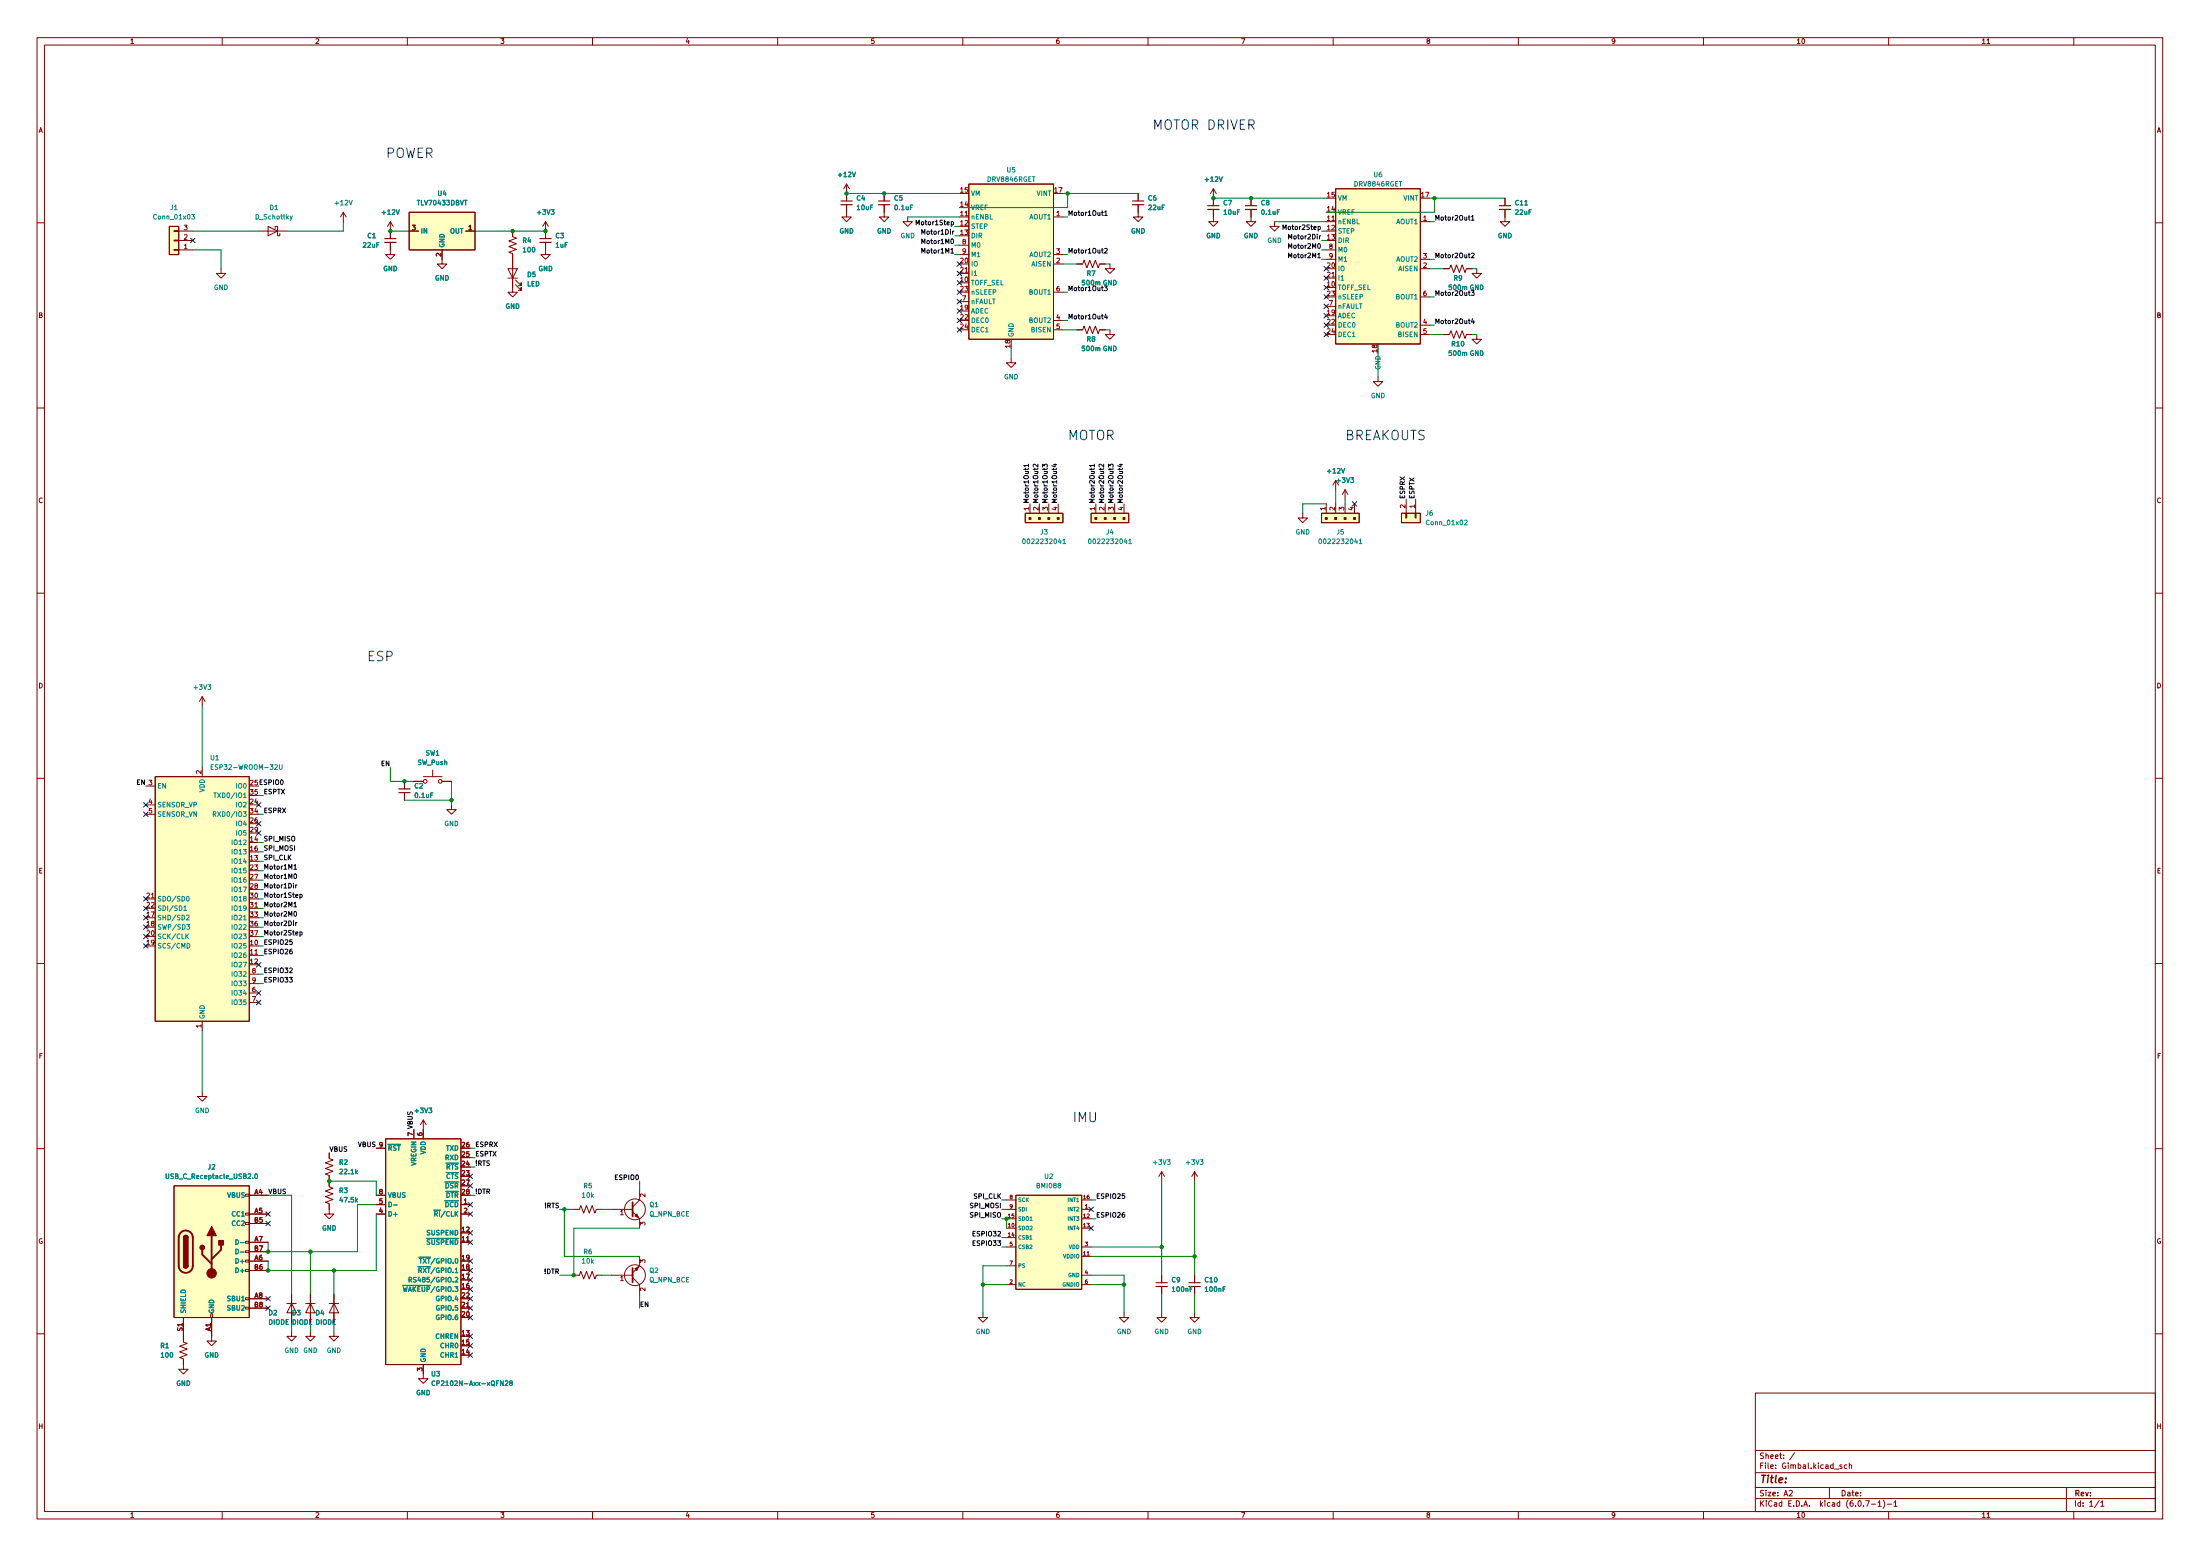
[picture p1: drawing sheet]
<svg xmlns="http://www.w3.org/2000/svg" width="594mm" height="420mm" viewBox="0 0 594 420" stroke-linecap="round" stroke-linejoin="round" font-family="sans-serif">
<g fill="none" stroke="#840000" stroke-width=".27">
<path d="M10 10.2h574v400h-574zM12 12.2h570v396h-570zM60 10.2v2M110 10.2v2M160 10.2v2M210 10.2v2M260 10.2v2M310 10.2v2M360 10.2v2M410 10.2v2M460 10.2v2M510 10.2v2"/>
<path d="M536.6 11.8h.7M560 10.2v2M92.7 57.3l-.8 1.3M92.7 57.3v2.6M92.7 57.3l.8 1.3M105.4 59.9v4.5M105.4 59.9l-.8 1.2M105.4 59.9l.8 1.2M110.5 57.3h17.8v10.2h-17.8zM147.3 59.9l-.7 1.2M147.3 59.9v4.5M147.3 59.9l.8 1.2"/>
<path d="M228.6 55.3v3.3h1.3l-1.3 1.3-1.3-1.3h1.3M228.6 49.7l-.8 1.3M228.6 49.7v4.6M228.6 49.7l.8 1.3M238.8 55.3v3.3h1.2l-1.2 1.3-1.3-1.3h1.3M238.8 52.2v2.1M245.1 58.6v1.3h1.3l-1.3 1.2-1.3-1.2h1.3M259.1 58.6h2.5M261.6 49.7h22.9v41.9h-22.9zM284.5 58.6h2.5M307.3 55.3v3.3h1.3l-1.3 1.3-1.2-1.3h1.2M307.3 52.2v2.1"/>
<path d="M327.7 56.6v3.3h1.2l-1.2 1.2-1.3-1.2h1.3M327.7 51l-.8 1.2M327.7 51v4.5M327.7 51l.7 1.2M337.8 56.6v3.3h1.3l-1.3 1.2-1.3-1.2h1.3M337.8 53.5v2M344.2 59.9v1.2h1.2l-1.2 1.3-1.3-1.3h1.3M358.1 59.9h2.6M360.7 51h22.8v41.9h-22.8zM383.5 59.9h2.6M406.4 56.6v3.3h1.3l-1.3 1.2-1.3-1.2h1.3M406.4 53.5v2"/>
<path d="M10 60.2h2M45.7 61.1h2.6v7.6h-2.6zM47 62.3h1.3v.2h-1.3zM47 64.8h1.3v.3h-1.3zM47 67.4h1.3v.2h-1.3zM48.3 62.4h3.8M48.3 67.5h3.8M48.3 64.9h3.8M59.7 72.6v1.2h1.3l-1.3 1.3-1.3-1.3h1.3M69.8 62.4h7.7M72.4 61.1l2.5 1.3-2.5 1.3zM74.3 61.8v-.7h.6v2.6h.7v-.7"/>
<path d="M105.4 65.4v3.3h1.3l-1.3 1.3-1.3-1.3h1.3M110.5 62.4h2.5M119.4 67.5v3.8h1.2l-1.2 1.3-1.3-1.3h1.3M125.7 62.4h2.6M137.2 72.6h2.5l-1.3 2.5zM137.2 75.1h2.5M138.4 62.4v1.5l1 .4-2 .8 2 .7-2 .8 2 .8-2 .7 1 .4v10.4h1.3l-1.3 1.3-1.2-1.3h1.2M139.2 76.9l1.5 1.5v-.8v.8h-.7M139.2 75.6l1.5 1.5v-.7v.7h-.7M147.3 65.4v3.3h1.3l-1.3 1.3-1.3-1.3h1.3M259.1 73.8h2.5M259.1 68.7h2.5"/>
<path d="M259.1 66.2h2.5M284.5 71.3h2.5M284.5 68.7h2.5M284.5 78.9h2.5M290.8 71.3h1.6l.3-1 .8 2 .8-2 .7 2 .8-2 .7 2 .4-1h1.5M299.7 71.3v1.3h1.3l-1.3 1.2-1.3-1.2h1.3M358.1 75.1h2.6M358.1 67.5h2.6M358.1 70h2.6M383.5 72.6h2.6M383.5 70h2.6M389.9 72.6h1.5l.4-1.1 .8 2.1 .7-2.1 .8 2.1 .7-2.1 .8 2.1 .4-1h1.5"/>
<path d="M398.8 72.6v1.2h1.2l-1.2 1.3-1.3-1.3h1.3M582 60.2h2M259.1 81.4h2.5M273 96.7v1.3h1.3l-1.3 1.2-1.2-1.2h1.2M284.5 89.1h2.5M284.5 86.5h2.5M290.8 89.1h1.6l.3-1 .8 2 .8-2 .7 2 .8-2 .7 2 .4-1h1.5M299.7 89.1v1.2h1.3l-1.3 1.3-1.3-1.3h1.3M358.1 82.7h2.6M383.5 90.3h2.6M383.5 87.8h2.6M383.5 80.2h2.6"/>
<path d="M389.9 90.3h1.5l.4-1 .8 2.1 .7-2.1 .8 2.1 .7-2.1 .8 2.1 .4-1.1h1.5M398.8 90.3v1.3h1.2l-1.2 1.3-1.3-1.3h1.3M10 110.2h2M372.1 101.8v1.2h1.3l-1.3 1.3-1.3-1.3h1.3M582 110.2h2M276.9 138.6h10.1v2.5h-10.1zM278.1 136.1v2.5M280.7 136.1v2.5M283.2 136.1v2.5M285.7 136.1v2.5M294.6 138.6h10.2v2.5h-10.2zM295.9 136.1v2.5"/>
<path d="M298.4 136.1v2.5M301 136.1v2.5M303.5 136.1v2.5M351.8 138.6v1.3h1.3l-1.3 1.2-1.3-1.2h1.3M356.9 138.6h10.1v2.5h-10.1zM358.1 136.1v2.5M359.9 131l.8-1.3v2.5M360.7 136.1v2.5M363.2 132.2l-.7 1.3M363.2 132.2v2.6M363.2 136.1v2.5M363.2 132.2l.8 1.3"/>
<path d="M365.8 136.1v2.5M378.5 138.6h5v2.5h-5zM379.6 138.6h.3v1.3h-.3zM379.7 134.8v3.8M382.1 138.6h.3v1.3h-.3zM382.3 134.8v3.8M10 160.2h2M582 160.2h2M54.6 188.1v2.6M54.6 188.1l-.8 1.3M54.6 188.1l.8 1.3M10 210.2h2"/>
<path d="M39.4 212.3h2.5M39.4 217.3h2.5M39.4 219.9h2.5M41.9 209.7h25.4v66.1h-25.4zM54.6 207.2v2.5M109.2 211v2M109.2 214v2.1M114.3 209.7h5.1M116.8 207.9v1.8M119.4 211h2.5M121.9 217.3v1.3h1.3l-1.3 1.3-1.3-1.3h1.3M582 210.2h2"/>
<path d="M39.4 242.7h2.5M67.3 258h2.5M67.3 245.3h2.5M10 260.2h2M54.6 275.8v2.5M67.3 268.1h2.5M67.3 270.7h2.5M67.3 263.1h2.5M67.3 265.6h2.5M582 260.2h2M54.6 294.8v1.3h1.3l-1.3 1.2-1.3-1.2h1.3M10 310.2h2"/>
<path d="M88.9 311.3v1.5l1 .4-2 .8 2 .7-2 .8 2 .8-2 .7 1 .4v3.1l1 .3-2 .8 2 .8-2 .7 2 .8-2 .8 1 .3v2.8h1.3l-1.3 1.3-1.3-1.3h1.3M101.6 310h2.5M104.1 307.5h20.4v61h-20.4zM111.8 305v2.5M114.3 302.4l-.8 1.3M114.3 302.4v5.1M114.3 302.4l.8 1.3M313.7 316.4l-.8 1.3M313.7 316.4v2.5M313.7 316.4l.8 1.3M322.6 316.4l-.8 1.3M322.6 316.4v2.5"/>
<path d="M322.6 316.4l.7 1.3M582 310.2h2M47 320.2h20.3v35.6h-20.3zM49.5 334.2l.2-.5 .5-.2 .4 .2 .2 .5M66.3 337.7h1v.5h-1zM66.3 335.2h1v.5h-1zM66.3 330.1h1v.5h-1zM66.3 327.6h1v.5h-1zM66.3 322.5h1v.5h-1zM67.3 322.7h5.1M67.3 327.8h5.1M67.3 335.4h5.1"/>
<path d="M67.3 330.4h5.1M67.3 338h5.1M101.6 322.7h2.5M101.6 327.8h2.5M101.6 325.3h2.5M124.5 327.8h2.5M124.5 335.4h2.5M124.5 325.3h2.5M154.9 326.6h1.6l.3-1.1 .8 2.1 .8-2.1 .7 2.1 .8-2.1 .8 2.1 .3-1h1.6M165.1 326.6h5.7M170.8 327.2l1.9 1.9v2.5M172.7 339.3v2.5l-1.9 1.9"/>
<path d="M172.7 321.5v2.5l-1.9 1.9M271.8 326.6h2.5M271.8 331.6h2.5M271.8 329.1h2.5M271.8 334.2h2.5M271.8 324h2.5M271.8 336.7h2.5M274.3 322.7h17.8v25.4h-17.8zM292.1 326.6h2.5M292.1 331.6h2.5M292.1 339.3h2.5M292.1 329.1h2.5"/>
<path d="M292.1 324h2.5M292.1 336.7h2.5M49.5 355.8v6.6l1 .4-2 .7 2 .8-2 .7 2 .8-2 .8 1 .3v2.8h1.3l-1.3 1.3-1.2-1.3h1.2M49.5 341.8l.2 .4 .5 .2 .4-.2 .2-.4M56.9 354.8h.5v1h-.5zM57.1 355.8v6.3h1.3l-1.3 1.3-1.2-1.3h1.2M66.3 353h1v.5h-1zM66.3 350.4h1v.5h-1zM66.3 342.8h1v.5h-1zM66.3 340.3h1v.5h-1zM67.3 340.5h5.1M67.3 350.7h5.1"/>
<path d="M67.3 343.1h5.1M67.3 353.2h5.1M77.5 352h2.5M78.7 352l1.3 2.5h-2.5zM78.7 359.6v1.2h1.3l-1.3 1.3-1.2-1.3h1.2M78.7 349.4v7.6M82.5 352h2.6M83.8 352l1.3 2.5h-2.6zM83.8 359.6v1.2h1.3l-1.3 1.3-1.3-1.3h1.3M83.8 349.4v7.6M88.9 352h2.5M90.2 359.6v1.2h1.2l-1.2 1.3-1.3-1.3h1.3"/>
<path d="M90.2 352l1.2 2.5h-2.5zM90.2 349.4v7.6M124.5 353.2h2.5M154.9 344.3h1.6l.3-1 .8 2.1 .8-2.1 .7 2.1 .8-2.1 .8 2.1 .3-1.1h1.6M165.1 344.3h5.7M170.8 345l1.9 1.9v2.5M265.4 354.5v1.3h1.3l-1.3 1.2-1.2-1.2h1.2M271.8 346.9h2.5M271.8 341.8h2.5M292.1 346.9h2.5M292.1 344.3h2.5M303.5 354.5v1.3h1.3l-1.3 1.2-1.2-1.2h1.2"/>
<path d="M313.7 354.5v1.3h1.3l-1.3 1.2-1.3-1.2h1.3M313.7 344.3v2.1M313.7 347.4v2M322.6 354.5v1.3h1.2l-1.2 1.2-1.3-1.2h1.3M322.6 344.3v2.1M322.6 347.4v2M10 360.2h2M114.3 368.5v3.8h1.3l-1.3 1.2-1.3-1.2h1.3M474 376.2h108v32h-108zM582 360.2h2M474 397.7h108M474 391.7h108"/>
<path d="M484.6 392.3l-1.3 1.9M497.4 395.6l-.4-.1-.2 .3 .1 .2 .5 .1v.4h-.6M498.7 395.6l-.4-.1-.3 .3 .2 .7h.5M499.4 395.7l.5-.1 .1 .9M499.4 395v1.5M60 408.2v2M110 408.2v2M160 408.2v2M210 408.2v2M260 408.2v2M310 408.2v2M360 408.2v2"/>
<path d="M410 408.2v2M460 408.2v2M474 404.7h108M474 401.7h108M483.2 402.6l.5-.2 .3 .5-.9 1h.9M494 401.7v3M503.8 405.2h1l-.6 1.5M505.4 406.2h1.1M507.2 405.7l.4-.5v1.5M507.2 406.7h.8M508.5 405a1.72 1.72 0 0 1 0 2.3M509.7 406.2h1.1"/>
<path d="M510 408.2v2M511.4 405.7l.5-.5v1.5M511.4 406.7h.9M536.6 409.7h.7M558 401.7v6.5M560 408.2v2M566.9 405.2l-1.3 1.9M567.3 405.7l.4-.5v1.5M567.3 406.7h.9"/>
<circle cx="114.8" cy="211" r=".51"/>
<circle cx="118.9" cy="211" r=".51"/>
<circle cx="171.4" cy="326.6" r="2.82"/>
<circle cx="171.4" cy="344.3" r="2.82"/>
</g>
<path d="M227.1 55.3h3M237.2 55.3h3.1M305.8 55.3h3.1M326.1 56.6h3.1M336.3 56.6h3M404.9 56.6h3M103.9 65.4h3M145.8 65.4h3M107.7 213h3M312.2 347.4h3M321.1 347.4h3" fill="none" stroke="#840000" stroke-width=".33"/>
<path d="M227.1 54.3h3M237.2 54.3h3.1M305.8 54.3h3.1M326.1 55.5h3.1M336.3 55.5h3M404.9 55.5h3M103.9 64.4h3M145.8 64.4h3M107.7 214h3M312.2 346.4h3M321.1 346.4h3" fill="none" stroke="#840000" stroke-width=".3"/>
<g fill="#ffffc2" stroke="#ffffc2" stroke-width=".27">
<path d="M41.9 209.7h25.4v66.1h-25.4z"/>
<path d="M47 320.2h20.3v35.6h-20.3z"/>
<path d="M274.3 322.7h17.8v25.4h-17.8z"/>
<path d="M110.5 57.3h17.8v10.2h-17.8z"/>
<path d="M294.6 138.6h10.2v2.5h-10.2z"/>
<path d="M276.9 138.6h10.1v2.5h-10.1z"/>
<path d="M45.7 61.1h2.6v7.6h-2.6z"/>
<path d="M360.7 51h22.8v41.9h-22.8z"/>
<path d="M261.6 49.7h22.9v41.9h-22.9z"/>
<path d="M356.9 138.6h10.1v2.5h-10.1z"/>
<path d="M104.1 307.5h20.4v61h-20.4z"/>
<path d="M378.5 138.6h5v2.5h-5z"/>
</g>
<g fill="none" stroke="#008484" stroke-width=".27">
<path d="M51.7 57.9h.8l-.4 .5 .4 .1v.5h-.8M78.9 58.3l-.6 1.3M276.3 145.6l.1-.1a.62 .62 0 0 1 .5 .7 .62 .62 0 0 1-.6 .5l-.2-.4zM287 145.9l.4-.4v1.3M287 146.8h.7M294 145.6l.2-.1a.62 .62 0 0 1 .5 .7 .62 .62 0 0 1-.6 .5l-.2-.4zM304.8 145.9l.4-.4v1.3M304.8 146.8h.7M356.3 145.6l.1-.1a.62 .62 0 0 1 .5 .7 .62 .62 0 0 1-.6 .5l-.2-.4zM367 145.9l.4-.4v1.3M367 146.8h.8M395.5 140.6l.5-.2 .2 .4-.8 .9h.8"/>
<path d="M57 207.1h.4M57.6 219.8h.6l.1-.5-.7-.1v1.3M57.6 206.5h-.6v1.3h.6M57.7 214.1h.7M57.9 219.8l.4 .7M58.1 214.1v1.3M75.5 206.5v1l.2 .3 .5-.3v-1M49.6 244.9l.4-.3v1.3M49.6 245.9h.8M50.4 247.2l.4-.1 .3 .4-.8 .9h.8M50.4 252.7l.5 .8M50.4 249.7h.8l-.4 .4 .3 .2v.5h-.7"/>
<path d="M50.5 242.2l.2-.2a.62 .62 0 0 1 .4 .7 .62 .62 0 0 1-.6 .6l-.1-.5zM50.5 254.7a.64 .64 0 0 1 .8 .7 .64 .64 0 0 1-.8 .6zM50.9 252.2l-.7 .7M44.8 317v1l.3 .2 .5-.2v-1M68.9 317.1l.2-.1a.62 .62 0 0 1 .4 .6 .62 .62 0 0 1-.5 .6l-.2-.4zM63.7 334.8a.64 .64 0 0 1 .7 .6 .64 .64 0 0 1-.7 .6zM63.7 337.3a.64 .64 0 0 1 .7 .6 .64 .64 0 0 1-.7 .7zM106.3 325.4h1M110.5 345.6l.6-.1v-.5l-.6-.1v1.3M110.8 345.6l.4 .6M112.4 345h-.7a.53 .53 0 0 0 .6 .7v.4h-.6M117.4 373a.56 .56 0 0 0-.8 .5 .56 .56 0 0 0 .8 .5"/>
<path d="M136.4 373l.5-.1 .2 .3-.7 .9h.7M137.9 373.4l-.2-.4 .5-.1 .1 .4-.7 .3 .3 .5 .5-.2-.3-.5"/>
</g>
<path d="M48.8 332.8a1.91 1.91 0 0 1 2.1-.4 1.91 1.91 0 0 1 1.2 1.8v7.6a1.91 1.91 0 0 1-1.9 1.9 1.91 1.91 0 0 1-1.9-1.9v-7.8zM54.6 337.5v1.3l2.5 2.5M57.1 333.7v10.1M59.7 336.2v1.3l-2.6 2.5M170.8 324.7v3.8M170.8 342.4v3.8" fill="none" stroke="#840000" stroke-width=".51"/>
<g fill="#840000" stroke="#840000" stroke-width=".27">
<path d="M49.5 341.8h1.3l-.2 .4-.4 .2-.5-.2z"/>
<path d="M49.5 334.2h1.3v7.6h-1.3z"/>
<path d="M49.7 333.7l.7-.1 .4 .6h-1.3z"/>
<path d="M57.1 331.1l1.3 2.6h-2.5z"/>
<path d="M59.1 334.9h1.2v1.3h-1.2z"/>
<path d="M295.7 139.7h.5v.6h-.5z"/>
<path d="M298.2 139.7h.5v.6h-.5z"/>
<path d="M300.7 139.7h.5v.6h-.5z"/>
<path d="M303.3 139.7h.5v.6h-.5z"/>
<path d="M277.9 139.7h.5v.6h-.5z"/>
<path d="M280.4 139.7h.5v.6h-.5z"/>
<path d="M283 139.7h.5v.6h-.5z"/>
<path d="M285.5 139.7h.5v.6h-.5z"/>
<path d="M171.4 328.3l.6-.5 .5 1z"/>
<path d="M171.4 342.6l1.1-.5-.5 1z"/>
<path d="M357.9 139.7h.5v.6h-.5z"/>
<path d="M360.4 139.7h.5v.6h-.5z"/>
<path d="M363 139.7h.5v.6h-.5z"/>
<path d="M365.5 139.7h.5v.6h-.5z"/>
<circle cx="54.6" cy="336.8" r=".63"/>
<circle cx="57.1" cy="343.8" r="1.27"/>
</g>
<g fill="none" stroke="#000" stroke-width=".27">
<path d="M297.4 57.3h.5M297.6 56.9v1.1l.3 .2M298.3 57.3l.3-.4v1.3M298.3 58.2h.7M396.5 58.6h.5M396.7 58.2v1.1l.3 .2M397.3 58.5l.4-.3v1.3M397.3 59.5h.8M247.4 60.7v-1.2l.4 .9 .4-.9v1.2M248.9 68.3v-1.2l.4 .9 .5-.9v1.2M248.9 63.3v-1.3l.4 .9 .5-.9v1.3M248.9 65.8v-1.3l.4 .9 .5-.9v1.3"/>
<path d="M298.2 77.2h.8l-.4 .5 .4 .1v.6h-.8M298.3 67.2l.5-.1 .2 .3-.8 .9h.8M346.5 62v-1.3l.4 .9 .4-.9v1.3M348 67.1v-1.3l.4 .9 .4-.9v1.3M348 64.5v-1.2l.4 .9 .4-.9v1.2M348 69.6v-1.3l.4 .9 .4-.9v1.3M397.3 78.5h.8l-.5 .5 .4 .1v.5h-.7M397.3 68.5l.5-.2 .3 .4-.8 .9h.8M298.6 84.8l-.3 .9h.8M298.9 85.3v.8M397.6 86.1l-.3 .9h.8M397.9 86.5v.9"/>
<path d="M276.9 126.4v.5M277.7 126.4l-.2 .3h-1M277.7 125.7h-1.2l.3 .4M277.7 125.3v.8M280.3 125.3v.8l-.9-.8-.4 .3 .1 .5M281.5 126.1v-.8l.5 .5 .1-.4h.6v.7M284.5 125.5h.8M284.9 125.3v.8l-.9-.3M294.7 126.4v.5M295.5 126.4l-.2 .3h-1.1M295.5 125.7h-1.3l.4 .4M295.5 125.3v.8"/>
<path d="M298 125.3v.8l-.9-.8-.3 .3 .1 .5M299.3 126.1v-.8l.5 .5 .1-.4h.6v.7M302.3 125.5h.8M302.7 125.3v.8l-.9-.3M79.4 233.8l.3-.4v1.3M79.4 234.7h.7M79.5 236.1l.2-.1a.62 .62 0 0 1 .4 .6 .62 .62 0 0 1-.6 .6l-.1-.4zM79.8 238.9v.9M80.2 238.9l-.4 .3M79.4 244l.3-.4v1.3M79.4 244.9h.7M79.5 246.3l.2-.2a.62 .62 0 0 1 .4 .7 .62 .62 0 0 1-.6 .5l-.1-.4z"/>
<path d="M79.8 249.1v.8M80.2 249.1l-.4 .2M81 252.4h.5v-.7h-.5v1.2M81 241.5h.4l.2 .2-.1 .6h-.5M81 241.5v1.3"/>
</g>
<g fill="none" stroke="#008400" stroke-width=".27">
<path d="M92.7 59.9v2.5h-15.2M228.6 52.2h30.5M245.1 58.6h14M287 52.2h20.3M287 58.6h1.3M288.3 52.2v3.8h-29.2M327.7 53.5h30.4M344.2 59.9h13.9M386.1 53.5h20.3M386.1 59.9h1.2M387.3 53.5v3.8h-29.2M52.1 62.4h17.7"/>
<path d="M52.1 67.5h7.6v5.1M105.4 62.4h5.1M128.3 62.4h19M257.8 61.1h1.3M257.8 68.7h1.3M257.8 66.2h1.3M257.8 63.7h1.3M287 68.7h1.3M287 71.3h3.8M287 78.9h1.3M298.4 71.3h1.3M356.9 62.4h1.2"/>
<path d="M356.9 64.9h1.2M356.9 67.5h1.2M356.9 70h1.2M386.1 70h1.2M386.1 72.6h3.8M397.5 72.6h1.3M273 94.1v2.6M287 86.5h1.3M287 89.1h3.8M298.4 89.1h1.3M372.1 92.9v8.9M386.1 90.3h3.8"/>
<path d="M386.1 87.8h1.2M386.1 80.2h1.2M397.5 90.3h1.3M358.1 136.1h-6.3v2.5M360.7 132.2v3.9M363.2 134.8v1.3M54.6 190.7v16.5M69.8 219.9h1.3M69.8 214.8h1.3M105.4 207.2v3.8h6.4M109.2 216.1h12.7M121.9 211v6.3"/>
<path d="M69.8 237.7h1.3M69.8 230h1.3M69.8 232.6h1.3M69.8 227.5h1.3M69.8 235.1h1.3M69.8 240.2h1.3M69.8 258h1.3M69.8 242.7h1.3M69.8 247.8h1.3M69.8 255.4h1.3M69.8 250.4h1.3M69.8 245.3h1.3"/>
<path d="M69.8 252.9h1.3M54.6 278.3v16.5M69.8 263.1h1.3M69.8 265.6h1.3M88.9 318.9h12.7v3.8M127 312.6h1.3M127 315.1h1.3M127 310h1.3M172.7 318.9v2.6M313.7 318.9v25.4M322.6 318.9v25.4M72.4 322.7h6.3v26.7"/>
<path d="M83.8 338v11.4M101.6 327.8v15.3h-29.2v-2.6M101.6 325.3h-5.1v12.7h-24.1v-2.6M127 322.7h1.3M151.1 326.6h3.8M152.4 326.6v12.7h20.3M162.6 326.6h2.5M172.7 331.6h-17.8v12.7h-3.8M270.5 324h1.3M270.5 329.1h1.3v2.5M270.5 326.6h1.3M270.5 336.7h1.3"/>
<path d="M270.5 334.2h1.3M294.6 324h1.3M294.6 329.1h1.3M294.6 336.7h19.1M294.6 339.3h28M78.7 357v2.6M83.8 357v2.6M90.2 343.1v6.3M90.2 357v2.6M162.6 344.3h2.5M172.7 349.4v3.8M265.4 346.9h6.4"/>
<path d="M271.8 341.8h-6.4v12.7M294.6 344.3h8.9v10.2M294.6 346.9h8.9M313.7 349.4v5.1M322.6 349.4v5.1"/>
</g>
<g fill="none" stroke="#000084" stroke-width=".27">
<path d="M51.5 64.3l1.2 1.2M52.7 64.3l-1.2 1.2M258.5 78.3l1.2 1.2M258.5 75.8l1.2 1.2M258.5 70.7l1.2 1.2M258.5 73.2l1.2 1.2M259.7 78.3l-1.2 1.2M259.7 75.8l-1.2 1.2M259.7 70.7l-1.2 1.2M259.7 73.2l-1.2 1.2M357.5 71.9l1.2 1.3M357.5 77l1.2 1.2"/>
<path d="M357.5 74.5l1.2 1.2M357.5 79.6l1.2 1.2M358.7 71.9l-1.2 1.3M358.7 77l-1.2 1.2M358.7 74.5l-1.2 1.2M358.7 79.6l-1.2 1.2M258.5 83.4l1.2 1.2M258.5 85.9l1.2 1.2M258.5 88.5l1.2 1.2M258.5 80.8l1.2 1.3M259.7 83.4l-1.2 1.2M259.7 85.9l-1.2 1.2"/>
<path d="M259.7 88.5l-1.2 1.2M259.7 80.8l-1.2 1.3M357.5 82.1l1.2 1.2M357.5 84.6l1.2 1.3M357.5 89.7l1.2 1.2M357.5 87.2l1.2 1.2M358.7 82.1l-1.2 1.2M358.7 84.6l-1.2 1.3M358.7 89.7l-1.2 1.2M358.7 87.2l-1.2 1.2M365.2 135.4l1.2 1.3M366.4 135.4l-1.2 1.3"/>
<path d="M38.8 219.3l1.2 1.2M38.8 216.7l1.2 1.2M40 219.3l-1.2 1.2M40 216.7l-1.2 1.2M69.2 216.7l1.3 1.2M70.5 216.7l-1.3 1.2M69.2 224.3l1.3 1.3M69.2 221.8l1.3 1.2M70.5 224.3l-1.3 1.3M70.5 221.8l-1.3 1.2M38.8 249.7l1.2 1.3M38.8 242.1l1.2 1.2"/>
<path d="M38.8 244.7l1.2 1.2M38.8 247.2l1.2 1.2M38.8 252.3l1.2 1.2M38.8 254.8l1.2 1.2M40 249.7l-1.2 1.3M40 242.1l-1.2 1.2M40 244.7l-1.2 1.2M40 247.2l-1.2 1.2M40 252.3l-1.2 1.2M40 254.8l-1.2 1.2M69.2 259.9l1.3 1.2M70.5 259.9l-1.3 1.2"/>
<path d="M69.2 270.1l1.3 1.2M69.2 267.5l1.3 1.2M70.5 270.1l-1.3 1.2M70.5 267.5l-1.3 1.2M126.4 317.1l1.2 1.2M126.4 319.6l1.2 1.2M127.6 317.1l-1.2 1.2M127.6 319.6l-1.2 1.2M71.8 329.8l1.2 1.2M71.8 327.2l1.2 1.2M73 329.8l-1.2 1.2M73 327.2l-1.2 1.2"/>
<path d="M126.4 332.3l1.2 1.2M126.4 334.8l1.2 1.3M126.4 339.9l1.2 1.2M126.4 327.2l1.2 1.2M126.4 324.7l1.2 1.2M127.6 332.3l-1.2 1.2M127.6 334.8l-1.2 1.3M127.6 339.9l-1.2 1.2M127.6 327.2l-1.2 1.2M127.6 324.7l-1.2 1.2M294 331l1.2 1.2M294 325.9l1.2 1.3"/>
<path d="M295.2 331l-1.2 1.2M295.2 325.9l-1.2 1.3M71.8 350.1l1.2 1.2M71.8 352.6l1.2 1.2M73 350.1l-1.2 1.2M73 352.6l-1.2 1.2M126.4 350.1l1.2 1.2M126.4 355.2l1.2 1.2M126.4 342.5l1.2 1.2M126.4 352.6l1.2 1.2M126.4 345l1.2 1.2M126.4 347.5l1.2 1.3"/>
<path d="M127.6 350.1l-1.2 1.2M127.6 355.2l-1.2 1.2M127.6 342.5l-1.2 1.2M127.6 352.6l-1.2 1.2M127.6 345l-1.2 1.2M127.6 347.5l-1.2 1.3M126.4 360.2l1.2 1.3M126.4 365.3l1.2 1.2M126.4 362.8l1.2 1.2M127.6 360.2l-1.2 1.3M127.6 365.3l-1.2 1.2M127.6 362.8l-1.2 1.2"/>
</g>
<g fill="#008400" stroke="#008400" stroke-width=".27">
<circle cx="88.9" cy="318.9" r=".46"/>
<circle cx="121.9" cy="216.1" r=".46"/>
<circle cx="109.2" cy="211" r=".46"/>
<circle cx="265.4" cy="346.9" r=".46"/>
<circle cx="154.9" cy="344.3" r=".46"/>
<circle cx="152.4" cy="326.6" r=".46"/>
<circle cx="303.5" cy="346.9" r=".46"/>
<circle cx="271.8" cy="329.1" r=".46"/>
<circle cx="313.7" cy="336.7" r=".46"/>
<circle cx="322.6" cy="339.3" r=".46"/>
<circle cx="90.2" cy="343.1" r=".46"/>
<circle cx="83.8" cy="338" r=".46"/>
<circle cx="72.4" cy="343.1" r=".46"/>
<circle cx="72.4" cy="338" r=".46"/>
<circle cx="337.8" cy="53.5" r=".46"/>
<circle cx="327.7" cy="53.5" r=".46"/>
<circle cx="288.3" cy="52.2" r=".46"/>
<circle cx="105.4" cy="62.4" r=".46"/>
<circle cx="387.3" cy="53.5" r=".46"/>
<circle cx="238.8" cy="52.2" r=".46"/>
<circle cx="228.6" cy="52.2" r=".46"/>
<circle cx="147.3" cy="62.4" r=".46"/>
<circle cx="138.4" cy="62.4" r=".46"/>
</g>
<g font-size="3.5" fill="#0000c2">
<text x="311.1" y="35">MOTOR DRIVER</text>
<text x="104.1" y="42.7">POWER</text>
<text x="288.3" y="118.9">MOTOR</text>
<text x="363.2" y="118.9">BREAKOUTS</text>
<text x="99.1" y="178.5">ESP</text>
<text x="289.6" y="303">IMU</text>
</g>
<text font-size="2.8" fill="#840000" x="475" y="400.5">Title:</text>
<g font-size="2.1" fill="#840000">
<text x="475" y="393.9">Sheet: /</text>
<text x="475" y="396.6">File: Gimbal.kicad_sch</text>
<text x="475" y="406.8">KiCad E.D.A. kicad (6.0.7-1)-1</text>
<text x="475" y="404">Size: A2</text>
<text x="497" y="404">Date:</text>
<text x="560" y="404">Rev:</text>
<text x="560" y="406.8">Id: 1/1</text>
</g>
<g font-size="1.8" fill="#840000">
<text x="35" y="11.8">1</text>
<text x="85" y="11.8">2</text>
<text x="135" y="11.8">3</text>
<text x="185" y="11.8">4</text>
<text x="235" y="11.8">5</text>
<text x="285" y="11.8">6</text>
<text x="335" y="11.8">7</text>
<text x="385" y="11.8">8</text>
<text x="435" y="11.8">9</text>
<text x="485" y="11.8">10</text>
<text x="535" y="11.8">11</text>
<text x="10.3" y="35.8">A</text>
<text x="582.4" y="35.8">A</text>
<text x="259.4" y="52">15</text>
<text x="284.8" y="52">17</text>
<text x="358.4" y="53.3">15</text>
<text x="383.8" y="53.3">17</text>
<text x="259.4" y="58.3">11</text>
<text x="259.4" y="55.8">14</text>
<text x="285.3" y="58.3">1</text>
<text x="358.4" y="59.6">11</text>
<text x="358.4" y="57.1">14</text>
<text x="384.3" y="59.6">1</text>
<text x="49.7" y="64.7">2</text>
<text x="49.7" y="62.1">3</text>
<text x="111.3" y="62.1">3</text>
<text x="126.5" y="62.1">1</text>
<text x="259.4" y="60.9">12</text>
<text x="259.4" y="63.4">13</text>
<text x="259.9" y="66">8</text>
<text x="358.4" y="62.1">12</text>
<text x="358.4" y="64.7">13</text>
<text x="49.7" y="67.2">1</text>
<text x="119.1" y="69.2" transform="rotate(-90 119.1 69.2)">2</text>
<text x="259.4" y="71">20</text>
<text x="259.9" y="68.5">9</text>
<text x="285.3" y="71">2</text>
<text x="285.3" y="68.5">3</text>
<text x="358.9" y="67.2">8</text>
<text x="358.9" y="69.8">9</text>
<text x="384.3" y="69.8">3</text>
<text x="259.4" y="76.1">10</text>
<text x="259.4" y="73.6">21</text>
<text x="358.4" y="77.4">10</text>
<text x="358.4" y="72.3">20</text>
<text x="358.4" y="74.8">21</text>
<text x="384.3" y="72.3">2</text>
<text x="259.4" y="83.7">19</text>
<text x="259.4" y="78.7">23</text>
<text x="259.9" y="81.2">7</text>
<text x="285.3" y="78.7">6</text>
<text x="358.4" y="79.9">23</text>
<text x="358.9" y="82.5">7</text>
<text x="384.3" y="79.9">6</text>
<text x="10.3" y="85.8">B</text>
<text x="259.4" y="86.3">22</text>
<text x="259.4" y="88.8">24</text>
<text x="285.3" y="86.3">4</text>
<text x="285.3" y="88.8">5</text>
<text x="358.4" y="85">19</text>
<text x="358.4" y="87.5">22</text>
<text x="384.3" y="87.5">4</text>
<text x="582.4" y="85.8">B</text>
<text x="272.8" y="93.9" transform="rotate(-90 272.8 93.9)">18</text>
<text x="358.4" y="90.1">24</text>
<text x="371.9" y="95.1" transform="rotate(-90 371.9 95.1)">18</text>
<text x="384.3" y="90.1">5</text>
<text x="10.3" y="135.8">C</text>
<text x="357.9" y="137.8" transform="rotate(-90 357.9 137.8)">1</text>
<text x="360.4" y="137.8" transform="rotate(-90 360.4 137.8)">2</text>
<text x="363" y="137.8" transform="rotate(-90 363 137.8)">3</text>
<text x="365.5" y="137.8" transform="rotate(-90 365.5 137.8)">4</text>
<text x="379.5" y="137.2" transform="rotate(-90 379.5 137.2)">2</text>
<text x="382" y="137.2" transform="rotate(-90 382 137.2)">1</text>
<text x="582.4" y="135.8">C</text>
<text x="10.3" y="185.8">D</text>
<text x="582.4" y="185.8">D</text>
<text x="54.4" y="208.9" transform="rotate(-90 54.4 208.9)">2</text>
<text x="67.6" y="214.5">35</text>
<text x="111.9" y="212.9">C2</text>
<text x="40.1" y="217.1">4</text>
<text x="40.1" y="219.6">5</text>
<text x="67.6" y="217.1">24</text>
<text x="67.6" y="219.6">34</text>
<text x="67.6" y="227.2">14</text>
<text x="67.6" y="222.2">26</text>
<text x="67.6" y="224.7">29</text>
<text x="67.6" y="232.3">13</text>
<text x="67.6" y="229.8">16</text>
<text x="10.4" y="235.8">E</text>
<text x="67.6" y="234.9">23</text>
<text x="67.6" y="237.4">27</text>
<text x="67.6" y="239.9">28</text>
<text x="582.4" y="235.8">E</text>
<text x="39.7" y="242.5">21</text>
<text x="39.7" y="245">22</text>
<text x="67.6" y="242.5">30</text>
<text x="67.6" y="245">31</text>
<text x="39.7" y="247.6">17</text>
<text x="39.7" y="250.1">18</text>
<text x="67.6" y="247.6">33</text>
<text x="67.6" y="250.1">36</text>
<text x="39.7" y="255.2">19</text>
<text x="39.7" y="252.6">20</text>
<text x="67.6" y="255.2">10</text>
<text x="67.6" y="257.7">11</text>
<text x="67.6" y="252.6">37</text>
<text x="67.6" y="260.3">12</text>
<text x="68.1" y="262.8">8</text>
<text x="68.1" y="267.9">6</text>
<text x="68.1" y="265.3">9</text>
<text x="68.1" y="270.4">7</text>
<text x="54.4" y="277.5" transform="rotate(-90 54.4 277.5)">1</text>
<text x="10.4" y="285.8">F</text>
<text x="582.5" y="285.8">F</text>
<text x="102.4" y="309.8">9</text>
<text x="111.5" y="306.7" transform="rotate(-90 111.5 306.7)">7</text>
<text x="114" y="306.7" transform="rotate(-90 114 306.7)">6</text>
<text x="124.7" y="309.8">26</text>
<text x="124.7" y="317.4">23</text>
<text x="124.7" y="314.9">24</text>
<text x="124.7" y="312.3">25</text>
<text x="68.7" y="322.5">A4</text>
<text x="102.4" y="322.5">8</text>
<text x="124.7" y="320">27</text>
<text x="124.7" y="322.5">28</text>
<text x="174.2" y="323.2" transform="rotate(-90 174.2 323.2)">2</text>
<text x="68.7" y="327.6">A5</text>
<text x="102.4" y="327.6">4</text>
<text x="102.4" y="325">5</text>
<text x="125.2" y="325">1</text>
<text x="125.2" y="327.6">2</text>
<text x="167.5" y="328.1">1</text>
<text x="10.3" y="335.8">G</text>
<text x="68.7" y="335.2">A7</text>
<text x="68.7" y="330.1">B5</text>
<text x="124.7" y="335.2">11</text>
<text x="124.7" y="332.7">12</text>
<text x="174.2" y="330.9" transform="rotate(-90 174.2 330.9)">3</text>
<text x="582.3" y="335.8">G</text>
<text x="68.7" y="340.3">A6</text>
<text x="68.7" y="337.7">B7</text>
<text x="124.7" y="340.3">19</text>
<text x="174.2" y="341" transform="rotate(-90 174.2 341)">3</text>
<text x="68.7" y="342.8">B6</text>
<text x="124.7" y="347.9">16</text>
<text x="124.7" y="345.4">17</text>
<text x="124.7" y="342.8">18</text>
<text x="167.5" y="345.9">1</text>
<text x="68.7" y="350.4">A8</text>
<text x="68.7" y="353">B8</text>
<text x="124.7" y="353">21</text>
<text x="124.7" y="350.4">22</text>
<text x="174.2" y="348.6" transform="rotate(-90 174.2 348.6)">2</text>
<text x="49.3" y="359.4" transform="rotate(-90 49.3 359.4)">S1</text>
<text x="56.9" y="359.4" transform="rotate(-90 56.9 359.4)">A1</text>
<text x="124.7" y="355.5">20</text>
<text x="124.7" y="360.6">13</text>
<text x="124.7" y="365.7">14</text>
<text x="124.7" y="363.1">15</text>
<text x="114" y="370.2" transform="rotate(-90 114 370.2)">3</text>
<text x="10.3" y="385.8">H</text>
<text x="582.4" y="385.8">H</text>
<text x="35" y="409.8">1</text>
<text x="85" y="409.8">2</text>
<text x="135" y="409.8">3</text>
<text x="185" y="409.8">4</text>
<text x="235" y="409.8">5</text>
<text x="285" y="409.8">6</text>
<text x="335" y="409.8">7</text>
<text x="385" y="409.8">8</text>
<text x="435" y="409.8">9</text>
<text x="485" y="409.8">10</text>
<text x="535" y="409.8">11</text>
</g>
<g font-size="1.8" fill="#008484">
<text x="226.5" y="47.8">+12V</text>
<text x="271.9" y="46.5">U5</text>
<text x="371" y="47.8">U6</text>
<text x="118.2" y="52.9">U4</text>
<text x="262.1" y="52.9">VM</text>
<text x="266.8" y="49.1">DRV8846RGET</text>
<text x="279.9" y="52.9">VINT</text>
<text x="325.6" y="49.1">+12V</text>
<text x="365.8" y="50.3">DRV8846RGET</text>
<text x="41.8" y="59.2">Conn_01x03</text>
<text x="46" y="56.7">J1</text>
<text x="69.1" y="59.2">D_Schottky</text>
<text x="72.8" y="56.7">D1</text>
<text x="90.6" y="55.4">+12V</text>
<text x="103.3" y="58">+12V</text>
<text x="112.8" y="55.4">TLV70433DBVT</text>
<text x="145.2" y="58">+3V3</text>
<text x="231.3" y="54.1">C4</text>
<text x="231.5" y="56.7">10uF</text>
<text x="241.5" y="54.1">C5</text>
<text x="241.7" y="56.7">0.1uF</text>
<text x="262.1" y="59.2">nENBL</text>
<text x="262.1" y="56.7">VREF</text>
<text x="278" y="59.2">AOUT1</text>
<text x="310.1" y="54.1">C6</text>
<text x="310.2" y="56.7">22uF</text>
<text x="330.4" y="55.4">C7</text>
<text x="330.5" y="58">10uF</text>
<text x="340.5" y="55.4">C8</text>
<text x="340.8" y="58">0.1uF</text>
<text x="361.2" y="58">VREF</text>
<text x="361.2" y="54.1">VM</text>
<text x="379" y="54.1">VINT</text>
<text x="409.2" y="55.4">C11</text>
<text x="409.3" y="58">22uF</text>
<text x="99.2" y="64.3">C1</text>
<text x="113.5" y="63">IN</text>
<text x="121.5" y="63">OUT</text>
<text x="141.2" y="65.6">R4</text>
<text x="150" y="64.3">C3</text>
<text x="226.6" y="63">GND</text>
<text x="236.8" y="63">GND</text>
<text x="243.1" y="64.3">GND</text>
<text x="262.1" y="61.8">STEP</text>
<text x="262.1" y="64.3">DIR</text>
<text x="305.4" y="63">GND</text>
<text x="325.7" y="64.3">GND</text>
<text x="335.9" y="64.3">GND</text>
<text x="342.2" y="65.6">GND</text>
<text x="361.2" y="60.5">nENBL</text>
<text x="361.2" y="63">STEP</text>
<text x="361.2" y="65.6">DIR</text>
<text x="377" y="60.5">AOUT1</text>
<text x="404.4" y="64.3">GND</text>
<text x="98.1" y="66.8">22uF</text>
<text x="120" y="67" transform="rotate(-90 120 67)">GND</text>
<text x="141.4" y="68.1">100</text>
<text x="150.1" y="66.8">1uF</text>
<text x="262.1" y="71.9">IO</text>
<text x="262.1" y="66.8">M0</text>
<text x="262.1" y="69.4">M1</text>
<text x="278" y="69.4">AOUT2</text>
<text x="278.6" y="71.9">AISEN</text>
<text x="361.2" y="68.1">M0</text>
<text x="361.2" y="70.7">M1</text>
<text x="377" y="70.7">AOUT2</text>
<text x="103.4" y="73.2">GND</text>
<text x="117.4" y="75.7">GND</text>
<text x="142.3" y="77.3">LED</text>
<text x="142.4" y="74.8">D5</text>
<text x="145.4" y="73.2">GND</text>
<text x="262.1" y="77">TOFF_SEL</text>
<text x="262.1" y="74.5">I1</text>
<text x="292.4" y="77">500m GND</text>
<text x="293.5" y="74.5">R7</text>
<text x="361.2" y="73.2">IO</text>
<text x="361.2" y="75.7">I1</text>
<text x="377.6" y="73.2">AISEN</text>
<text x="392.6" y="75.7">R9</text>
<text x="57.7" y="78.3">GND</text>
<text x="136.5" y="83.4">GND</text>
<text x="262.1" y="79.5">nSLEEP</text>
<text x="262.1" y="82.1">nFAULT</text>
<text x="278" y="79.5">BOUT1</text>
<text x="361.2" y="78.3">TOFF_SEL</text>
<text x="361.2" y="80.8">nSLEEP</text>
<text x="361.2" y="83.4">nFAULT</text>
<text x="377" y="80.8">BOUT1</text>
<text x="391.4" y="78.3">500m GND</text>
<text x="262.1" y="84.6">ADEC</text>
<text x="262.1" y="87.2">DEC0</text>
<text x="262.1" y="89.7">DEC1</text>
<text x="278" y="87.2">BOUT2</text>
<text x="278.6" y="89.7">BISEN</text>
<text x="361.2" y="85.9">ADEC</text>
<text x="361.2" y="88.4">DEC0</text>
<text x="377" y="88.4">BOUT2</text>
<text x="273.7" y="91.1" transform="rotate(-90 273.7 91.1)">GND</text>
<text x="292.4" y="94.8">500m GND</text>
<text x="293.5" y="92.2">R8</text>
<text x="361.2" y="91">DEC1</text>
<text x="377.6" y="91">BISEN</text>
<text x="392.1" y="93.5">R10</text>
<text x="372.7" y="99.9" transform="rotate(-90 372.7 99.9)">GND</text>
<text x="391.4" y="96.1">500m GND</text>
<text x="271.1" y="102.4">GND</text>
<text x="370.1" y="107.5">GND</text>
<text x="358.6" y="127.8">+12V</text>
<text x="361.1" y="130.3">+3V3</text>
<text x="385" y="139.2">J6</text>
<text x="385.5" y="141.8">Conn_01x02</text>
<text x="277" y="146.9">0022232041</text>
<text x="281" y="144.3">J3</text>
<text x="294.8" y="146.9">0022232041</text>
<text x="298.7" y="144.3">J4</text>
<text x="349.8" y="144.3">GND</text>
<text x="357" y="146.9">0022232041</text>
<text x="361" y="144.3">J5</text>
<text x="52.5" y="186.2">+3V3</text>
<text x="56.8" y="205.3">U1</text>
<text x="58" y="207.8">ESP32-WROOM-32U</text>
<text x="112.8" y="206.5">SW_Push</text>
<text x="114.9" y="204">SW1</text>
<text x="42.4" y="212.9">EN</text>
<text x="55.2" y="214" transform="rotate(-90 55.2 214)">VDD</text>
<text x="58.9" y="215.4">TXD0/IO1</text>
<text x="64" y="212.9">IO0</text>
<text x="112.2" y="215.4">0.1uF</text>
<text x="42.4" y="218">SENSOR_VP</text>
<text x="42.4" y="220.5">SENSOR_VN</text>
<text x="58.7" y="220.5">RXD0/IO3</text>
<text x="64" y="218">IO2</text>
<text x="64" y="223.1">IO4</text>
<text x="64" y="225.6">IO5</text>
<text x="120" y="223.1">GND</text>
<text x="63" y="233.2">IO14</text>
<text x="63" y="228.1">IO12</text>
<text x="63" y="230.7">IO13</text>
<text x="63" y="235.8">IO15</text>
<text x="63" y="238.3">IO16</text>
<text x="42.4" y="243.4">SDO/SD0</text>
<text x="42.4" y="245.9">SDI/SD1</text>
<text x="63" y="240.8">IO17</text>
<text x="63" y="243.4">IO18</text>
<text x="63" y="245.9">IO19</text>
<text x="42.4" y="248.5">SHD/SD2</text>
<text x="42.4" y="251">SWP/SD3</text>
<text x="63" y="248.5">IO21</text>
<text x="63" y="251">IO22</text>
<text x="42.4" y="256.1">SCS/CMD</text>
<text x="42.4" y="253.5">SCK/CLK</text>
<text x="63" y="256.1">IO25</text>
<text x="63" y="253.5">IO23</text>
<text x="63" y="258.6">IO26</text>
<text x="63" y="261.2">IO27</text>
<text x="63" y="263.7">IO32</text>
<text x="63" y="268.8">IO34</text>
<text x="63" y="266.2">IO33</text>
<text x="55.2" y="275.3" transform="rotate(-90 55.2 275.3)">GND</text>
<text x="63" y="271.3">IO35</text>
<text x="52.6" y="300.5">GND</text>
<text x="112.2" y="300.5">+3V3</text>
<text x="104.6" y="310.7">~{RST}</text>
<text x="114.9" y="311.8" transform="rotate(-90 114.9 311.8)">VDD</text>
<text x="120.4" y="310.7">TXD</text>
<text x="56.2" y="315.8">J2</text>
<text x="91.6" y="314.5">R2</text>
<text x="91.9" y="317">22.1k</text>
<text x="112.4" y="314.8" transform="rotate(-90 112.4 314.8)">VREGIN</text>
<text x="119" y="315.8">~{RTS}</text>
<text x="120.2" y="313.2">RXD</text>
<text x="311.6" y="314.5">+3V3</text>
<text x="320.5" y="314.5">+3V3</text>
<text x="45.4" y="318.3">USB_C_Receptacle_USB2.0</text>
<text x="61.4" y="323.4">VBUS</text>
<text x="91.6" y="322.1">R3</text>
<text x="104.6" y="323.4">VBUS</text>
<text x="118.8" y="320.8">~{DSR}</text>
<text x="118.9" y="323.4">~{DTR}</text>
<text x="119" y="318.3">~{CTS}</text>
<text x="157.3" y="323.4">10k</text>
<text x="157.6" y="320.8">R5</text>
<text x="280.1" y="320.8">BMI088</text>
<text x="282.1" y="318.3">U2</text>
<text x="62.8" y="328.5">CC1</text>
<text x="91.9" y="324.7">47.5k</text>
<text x="104.6" y="328.5">D+</text>
<text x="104.6" y="325.9">D-</text>
<text x="116.7" y="328.5">~{RI}/CLK</text>
<text x="118.7" y="325.9">~{DCD}</text>
<text x="175.4" y="328.5">Q_NPN_BCE</text>
<text x="175.4" y="325.9">Q1</text>
<text x="62.8" y="331">CC2</text>
<text x="86.9" y="332.3">GND</text>
<text x="115.4" y="333.5">SUSPEND</text>
<text x="64" y="341.2">D+</text>
<text x="64.4" y="336.1">D-</text>
<text x="64.4" y="338.6">D-</text>
<text x="112.8" y="341.2">~{TXT}/GPIO.0</text>
<text x="114" y="336.1">~{SUSPEND}</text>
<text x="157.3" y="341.2">10k</text>
<text x="157.6" y="338.6">R6</text>
<text x="64" y="343.7">D+</text>
<text x="112.2" y="346.2">RS485/GPIO.2</text>
<text x="112.6" y="343.7">~{RXT}/GPIO.1</text>
<text x="175.4" y="346.2">Q_NPN_BCE</text>
<text x="175.4" y="343.7">Q2</text>
<text x="316.4" y="346.3">C9</text>
<text x="325.4" y="346.3">C10</text>
<text x="61.6" y="351.3">SBU1</text>
<text x="61.6" y="353.9">SBU2</text>
<text x="108.3" y="348.8">~{WAKEUP}/GPIO.3</text>
<text x="118.1" y="353.9">GPIO.5</text>
<text x="118.1" y="351.3">GPIO.4</text>
<text x="316.7" y="348.8">100nF</text>
<text x="325.6" y="348.8">100nF</text>
<text x="50.2" y="354.8" transform="rotate(-90 50.2 354.8)">SHIELD</text>
<text x="57.8" y="354.8" transform="rotate(-90 57.8 354.8)">GND</text>
<text x="72.5" y="357.7">DIODE</text>
<text x="72.6" y="355.1">D2</text>
<text x="78.8" y="357.7">DIODE DIODE</text>
<text x="78.9" y="355.1">D3</text>
<text x="85.3" y="355.1">D4</text>
<text x="118.1" y="356.4">GPIO.6</text>
<text x="43.4" y="364">R1</text>
<text x="76.8" y="365.3">GND GND</text>
<text x="88.2" y="365.3">GND</text>
<text x="117.7" y="361.5">CHREN</text>
<text x="119.1" y="364">CHR0</text>
<text x="263.5" y="360.2">GND</text>
<text x="301.6" y="360.2">GND</text>
<text x="311.7" y="360.2">GND</text>
<text x="320.6" y="360.2">GND</text>
<text x="43.6" y="366.6">100</text>
<text x="55.2" y="366.6">GND</text>
<text x="114.9" y="368" transform="rotate(-90 114.9 368)">GND</text>
<text x="116.5" y="371.6">U3</text>
<text x="119.1" y="366.6">CHR1</text>
<text x="47.6" y="374.2">GND</text>
<text x="112.3" y="376.7">GND</text>
<text x="118.1" y="374.2">CP2102N-Axx-xQFN28</text>
</g>
<g font-size="1.8">
<text x="288.3" y="58.2">Motor1Out1</text>
<text x="387.3" y="59.5">Motor2Out1</text>
<text x="248.1" y="60.8">Motor1Step</text>
<text x="249.5" y="63.3">Motor1Dir</text>
<text x="249.5" y="65.9">Motor1M0</text>
<text x="347.1" y="62">Motor2Step</text>
<text x="348.5" y="64.6">Motor2Dir</text>
<text x="249.5" y="68.4">Motor1M1</text>
<text x="288.3" y="68.4">Motor1Out2</text>
<text x="348.5" y="67.1">Motor2M0</text>
<text x="348.5" y="69.7">Motor2M1</text>
<text x="387.3" y="69.7">Motor2Out2</text>
<text x="288.3" y="78.6">Motor1Out3</text>
<text x="387.3" y="79.8">Motor2Out3</text>
<text x="288.3" y="86.2">Motor1Out4</text>
<text x="387.3" y="87.4">Motor2Out4</text>
<text x="277.9" y="137.8" transform="rotate(-90 277.9 137.8)">1 Motor1Out1</text>
<text x="280.4" y="137.8" transform="rotate(-90 280.4 137.8)">2 Motor1Out2</text>
<text x="283" y="137.8" transform="rotate(-90 283 137.8)">3 Motor1Out3</text>
<text x="285.5" y="137.8" transform="rotate(-90 285.5 137.8)">4 Motor1Out4</text>
<text x="295.7" y="137.8" transform="rotate(-90 295.7 137.8)">1 Motor2Out1</text>
<text x="298.2" y="137.8" transform="rotate(-90 298.2 137.8)">2 Motor2Out2</text>
<text x="300.7" y="137.8" transform="rotate(-90 300.7 137.8)">3 Motor2Out3</text>
<text x="303.3" y="137.8" transform="rotate(-90 303.3 137.8)">4 Motor2Out4</text>
<text x="379.4" y="134.8" transform="rotate(-90 379.4 134.8)">ESPRX</text>
<text x="381.9" y="134.8" transform="rotate(-90 381.9 134.8)">ESPTX</text>
<text x="103" y="206.8">EN</text>
<text x="36.9" y="211.9">EN 3</text>
<text x="67.6" y="212">25ESPIO0</text>
<text x="71.1" y="214.5">ESPTX</text>
<text x="71.1" y="219.5">ESPRX</text>
<text x="71.1" y="227.2">SPI_MISO</text>
<text x="71.1" y="232.2">SPI_CLK</text>
<text x="71.1" y="229.7">SPI_MOSI</text>
<text x="71.1" y="239.9">Motor1Dir</text>
<text x="71.1" y="234.8">Motor1M1</text>
<text x="71.1" y="237.3">Motor1M0</text>
<text x="71.1" y="242.4">Motor1Step</text>
<text x="71.1" y="244.9">Motor2M1</text>
<text x="71.1" y="247.5">Motor2M0</text>
<text x="71.1" y="250">Motor2Dir</text>
<text x="71.1" y="252.6">Motor2Step</text>
<text x="71.1" y="257.6">ESPIO26</text>
<text x="71.1" y="255.1">ESPIO25</text>
<text x="71.1" y="262.7">ESPIO32</text>
<text x="71.1" y="265.3">ESPIO33</text>
<text x="88.9" y="311">VBUS</text>
<text x="96.7" y="309.7">VBUS 9</text>
<text x="111.5" y="306.7" transform="rotate(-90 111.5 306.7)">7 VBUS</text>
<text x="128.3" y="309.7">ESPRX</text>
<text x="128.3" y="312.2">ESPTX</text>
<text x="128.3" y="314.8">!RTS</text>
<text x="72.4" y="322.4">VBUS</text>
<text x="128.3" y="322.4">!DTR</text>
<text x="166.3" y="318.6">ESPIO0</text>
<text x="263" y="323.7">SPI_CLK</text>
<text x="295.9" y="323.7">ESPIO25</text>
<text x="147" y="326.2">!RTS</text>
<text x="262.2" y="326.2">SPI_MOSI</text>
<text x="262.2" y="328.8">SPI_MISO</text>
<text x="295.9" y="328.8">ESPIO26</text>
<text x="263.1" y="333.8">ESPIO32</text>
<text x="263.1" y="336.4">ESPIO33</text>
<text x="146.9" y="344">!DTR</text>
<text x="172.7" y="352.9">EN</text>
</g>
<g font-size="1.4" fill="#840000">
<text x="272.7" y="323.8">8</text>
<text x="292.6" y="323.8">16</text>
<text x="272.3" y="328.8">15</text>
<text x="272.7" y="326.3">9</text>
<text x="292.6" y="328.8">12</text>
<text x="293" y="326.3">1</text>
<text x="272.3" y="331.4">10</text>
<text x="272.3" y="333.9">14</text>
<text x="292.6" y="331.4">13</text>
<text x="272.7" y="336.5">5</text>
<text x="272.7" y="341.5">7</text>
<text x="292.6" y="339">11</text>
<text x="293" y="336.5">3</text>
<text x="272.7" y="346.6">2</text>
<text x="293" y="344.1">4</text>
<text x="293" y="346.6">6</text>
</g>
<g font-size="1.4" fill="#008484">
<text x="274.8" y="329.6">SDO1</text>
<text x="274.8" y="324.5">SCK</text>
<text x="274.8" y="327.1">SDI</text>
<text x="288.5" y="327.1">INT2</text>
<text x="288.5" y="329.6">INT3</text>
<text x="288.5" y="324.5">INT1</text>
<text x="274.8" y="332.1">SDO2</text>
<text x="274.8" y="334.7">CSB1</text>
<text x="288.5" y="332.1">INT4</text>
<text x="274.8" y="337.2">CSB2</text>
<text x="287.1" y="339.8">VDDIO</text>
<text x="288.6" y="337.2">VDD</text>
<text x="274.8" y="347.4">NC</text>
<text x="274.8" y="342.3">PS</text>
<text x="287" y="347.4">GNDIO</text>
<text x="288.4" y="344.8">GND</text>
</g>
</svg>
